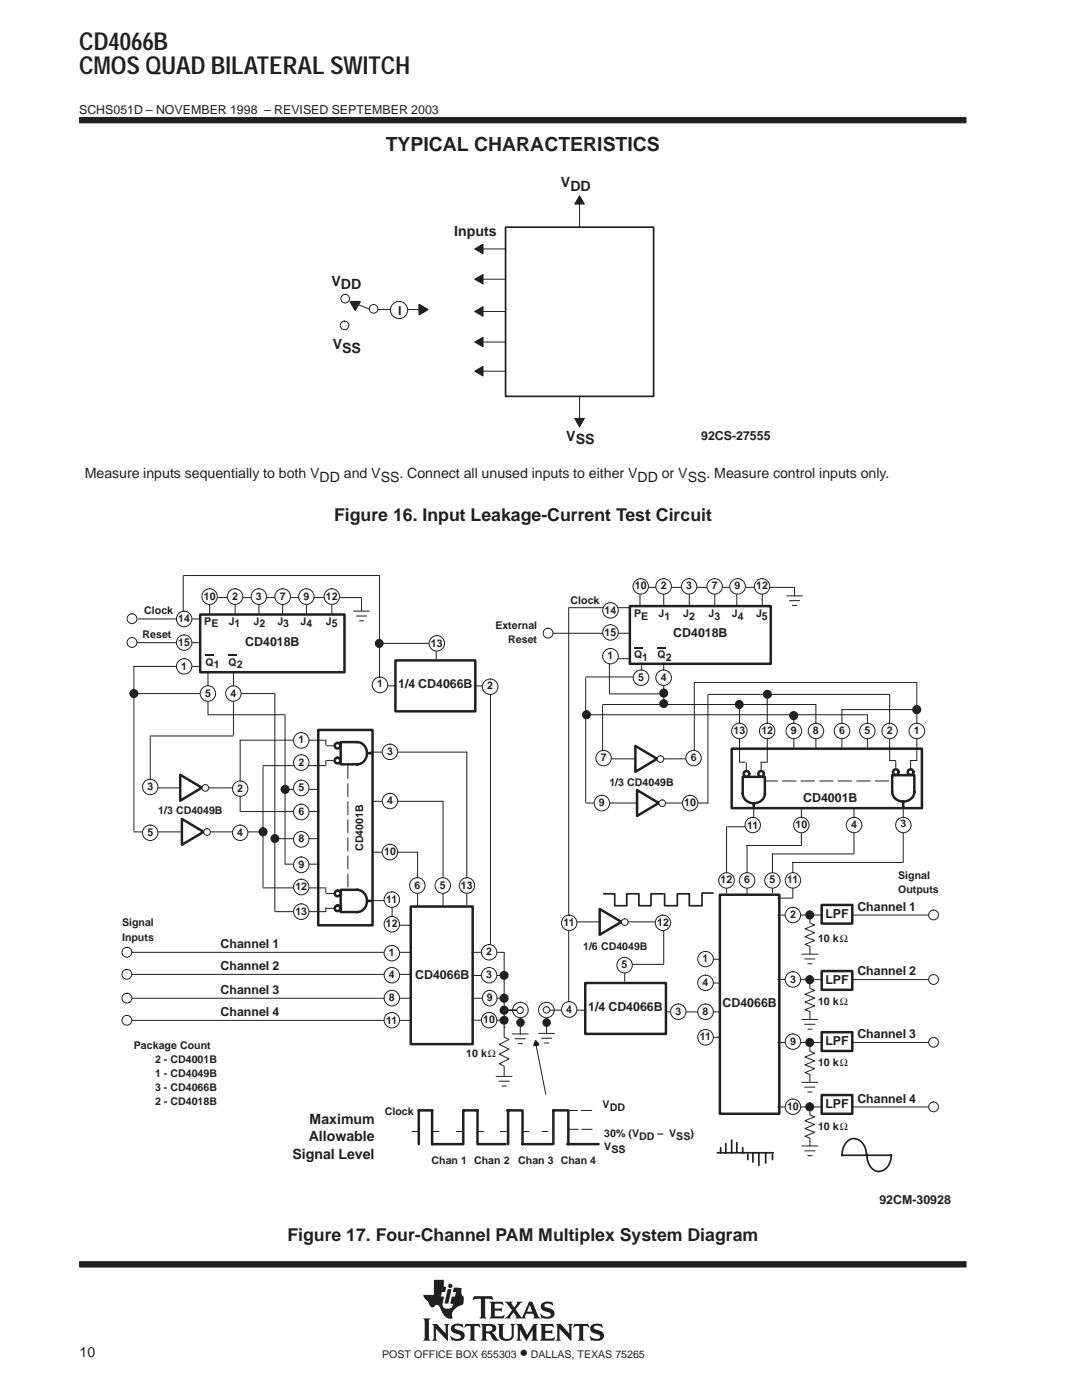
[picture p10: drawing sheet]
<svg xmlns="http://www.w3.org/2000/svg" width="216mm" height="279mm" viewBox="0 0 216 279" stroke-linecap="round" stroke-linejoin="round" font-family="sans-serif">
<g fill="#231f20" stroke="#231f20" stroke-width=".2">
<path d="M15.9 23.5h176.9v1h-176.9z" fill-rule="evenodd"/>
<path d="M15.9 251.8h176.9v1.1h-176.9z" fill-rule="evenodd"/>
</g>
<g fill="#231f20">
<path d="M89.3 257.3h.8l-.6 2.9h-.8z"/>
<path d="M95.9 264.2h2.1a.85 .85 0 0 1 1 .8 .85 .85 0 0 1-.9 .9l.4 .3 .7 1 .4 .2-.2 .1a1.11 1.11 0 0 1-1.4-.9l-.3-.4-.7-.1v1l.3 .5h-1.4l.3-.6v-2.3z" fill-rule="evenodd"/>
<path d="M100.7 259.8h1.6l-.2 .4 .5 .7 .6-.8-.1-.3h1.2l-.5 .3-.9 1.2 1 1.5a.22 .22 0 0 0 .3 .1 .22 .22 0 0 0 .1-.3l1.3-2.8h.6l1.2 2.9 .4 .4-1.4-.1a.24 .24 0 0 0 .2-.1 .24 .24 0 0 0 0-.3l-.2-.4h-1.4l-.3 .6 .3 .3h-2.2l.2-.3-.5-.9-.7 .9 .2 .3h-1.3l.5-.4 1-1.2z" fill-rule="evenodd"/>
<path d="M118 264.5a2.12 2.12 0 0 1 1.9-.2l.1-.1 .3 .8-.8-.4h-.7a.35 .35 0 0 0-.3 .3 .35 .35 0 0 0 .2 .4l.5 .1a1.16 1.16 0 0 1 1.2 1.6 1.23 1.23 0 0 1-1.1 .6l-1.1-.1-.2 .1-.4-1 .9 .5 .7 .1a.47 .47 0 0 0 .6-.4 .47 .47 0 0 0-.6-.5 1.28 1.28 0 0 1-1.4-1.4z" fill-rule="evenodd"/>
<path d="M114.6 264.2h2.8l.2 .8-.5-.4h-.6l-.1 .2v2.4l.3 .4h-1.4l.3-.4v-2.4l-.1-.2h-.6l-.6 .4z" fill-rule="evenodd"/>
<path d="M107.7 264.2h2.6l.2 .8-.6-.4-1.1 .1v.9h1l.4-.3v1l-.3-.3h-1.1v1.1h1.4l.5-.3-.2 .8h-2.8l.3-.6v-2.3z" fill-rule="evenodd"/>
<path d="M110.9 264.2h1l1.7 1.9v-1.5l-.3-.4h1l-.3 .4v3l-2.4-2.4v2l.3 .4h-1l.3-.4v-2.6z" fill-rule="evenodd"/>
<path d="M103 264.2h1.1l1.1 2.2 1.2-2.2h.9l-.3 .4v2.6l.4 .4h-1.4l.3-.4v-1.8l-1.3 2.2-1.3-2.2v1.7l.4 .5h-1.1l.3-.6v-2.3z" fill-rule="evenodd"/>
<path d="M90.2 264.5a2.17 2.17 0 0 1 1.9-.2l.1-.1 .3 .8-.8-.4h-.7a.36 .36 0 0 0-.3 .4 .36 .36 0 0 0 .4 .3l.3 .1a1.19 1.19 0 0 1 1.3 1.5l-.1 .1a1.23 1.23 0 0 1-1.1 .6l-1.1-.1-.2 .1-.4-1h.1a1.37 1.37 0 0 0 2.1 .3 .6 .6 0 0 0-.8-.7 1.08 1.08 0 0 1-1-.5 1.08 1.08 0 0 1 0-1.1z" fill-rule="evenodd"/>
<path d="M92.9 264.2h2.8l.2 .8-.5-.4h-.6l-.1 .2v2.4l.3 .4h-1.4l.2-.3 .1-.3v-2.3l-.7-.1-.6 .4z" fill-rule="evenodd"/>
<path d="M99.3 264.2h1.3l-.3 .4 .1 2.2 .2 .3 .8 .1a.73 .73 0 0 0 .7-.8v-1.8l-.3-.4h1l-.3 .4v1.9a1.56 1.56 0 0 1-1.3 1.2 1.56 1.56 0 0 1-1.5-.7l-.1-2.4z" fill-rule="evenodd"/>
<path d="M86.2 264.2h1l1.7 1.9v-1.5l-.3-.4h1.1l-.3 .4v3l-2.4-2.4v2l.3 .4h-1.1l.3-.6v-2.3z" fill-rule="evenodd"/>
<path d="M84.4 263.1h1.5l-.3 .4v3.7l.3 .4h-1.5l.3-.6v-3.4z" fill-rule="evenodd"/>
<path d="M94.6 258.7h3.6l.2 .8-.7-.3-.9 .1v3.4l.3 .4h-1.4l.3-.4v-3.4l-1-.1-.7 .3z" fill-rule="evenodd"/>
<path d="M97.7 259.8h2.6l.2 .7-.7-.3-1.1 .1v.8h1.1l.3-.2v.9l-.3-.2h-1.1v1l.1 .1h1.3l.5-.3h.1l-.2 .7h-2.8l.3-.5v-2.3z" fill-rule="evenodd"/>
<path d="M108.1 260.2l.1-.1a1.88 1.88 0 0 1 1.4-.3l.4 .1 .2-.2 .2 .8-1.1-.4a.44 .44 0 0 0-.7 .4 .44 .44 0 0 0 .6 .5 1.34 1.34 0 0 1 1.4 1.3 1.13 1.13 0 0 1-1.1 .9h-.8a.37 .37 0 0 0-.6 0l-.3-1h.1l.6 .5 .8 .1a.47 .47 0 0 0 .6-.5 .47 .47 0 0 0-.5-.4l-.2-.1a1.11 1.11 0 0 1-1.2-1.5z" fill-rule="evenodd"/>
<path d="M86.6 255.4h2v1.3l.4 .2-.2 1h-.6l-.2 .9h.6l-.2 1.1a1.11 1.11 0 0 0 .3 1.2l.6 .1 .9-.3 .2-.7-.5-.1 .2-1.3h.7l.2-.9h-.7l.3-1 1.5 .2v1l.1 .4 .3 .3v.9a.54 .54 0 0 1-.4 .7l-.4 .2a2.35 2.35 0 0 0-1.5 1.6v.4a.29 .29 0 0 1 .1 .3 .29 .29 0 0 1-.2 .3h-.1a2.21 2.21 0 0 1-2-1.9l-.1-.1a.68 .68 0 0 0-.5-.7 .68 .68 0 0 0-.8 .4 .88 .88 0 0 1-1.1-.9l-.8-.9-.2-.7h2.1z" fill-rule="evenodd"/>
<circle cx="89.9" cy="256.6" r=".43"/>
</g>
<g fill="#fff">
<path d="M105.7 260.4l.5 1.4h-1z"/>
<path d="M97 264.7l.6-.1a.56 .56 0 0 1 .7 .5 .56 .56 0 0 1-.7 .6h-.6z" fill-rule="evenodd"/>
</g>
<path d="M100.9 45.3h29.5v33.8h-29.5z" fill="none" stroke="#231f20" stroke-width=".34"/>
<path d="M96 49.7h4.9M96 55.7h4.9M115.6 40.4v4.8M70.7 60.5l3 1.2M75.4 61.8h8.9M96 62.2h4.9M96 68.3h4.9M96 74.1h4.9M115.6 79v4.8" fill="none" stroke="#231f20" stroke-width=".2"/>
<g fill="#231f20" stroke="#231f20" stroke-width=".2">
<path d="M94.7 49.7l1.7-1v1.9z"/>
<path d="M94.7 55.7l1.7-.9v1.9z"/>
<path d="M94.7 62.2l1.7-1v1.9z"/>
<path d="M94.7 68.3l1.7-1v1.9z"/>
<path d="M94.7 74.1l1.7-1v1.9z"/>
<path d="M114.7 83.5h1.9l-1 1.7z"/>
<path d="M115.6 39.1l1 1.6h-1.9z"/>
</g>
<circle cx="74.5" cy="61.6" r=".86" fill="#fff"/>
<circle cx="74.5" cy="61.6" r=".86" fill="none" stroke="#231f20" stroke-width=".2"/>
<circle cx="68.7" cy="64.9" r=".86" fill="#fff"/>
<circle cx="68.7" cy="64.9" r=".86" fill="none" stroke="#231f20" stroke-width=".2"/>
<path d="M83.7 60.8l1.6 1-1.6 .9z" fill="#231f20" stroke="#231f20" stroke-width=".34"/>
<circle cx="79.6" cy="61.9" r="1.72" fill="#fff"/>
<circle cx="79.6" cy="61.9" r="1.72" fill="none" stroke="#231f20" stroke-width=".2"/>
<path d="M69.9 60.2h1.9l-.9 1.7z" fill="#231f20" stroke="#231f20" stroke-width=".34"/>
<circle cx="68.9" cy="59.6" r=".86" fill="#fff"/>
<circle cx="68.9" cy="59.6" r=".86" fill="none" stroke="#231f20" stroke-width=".2"/>
<circle cx="109" cy="201.6" r="1.55" fill="#fff"/>
<circle cx="109" cy="201.6" r="1.55" fill="none" stroke="#231f20" stroke-width=".2"/>
<circle cx="103.8" cy="201.6" r="1.55" fill="#fff"/>
<g fill="none" stroke="#231f20" stroke-width=".2">
<path d="M36.6 114.9v7.7M36.7 114.9h39M41 119.3h31.1M41.8 119.3v3.3M46.9 119.3v3.3M51.7 118.9v3.7M56.4 119.3v3.3M61.1 119.3v3.3M66.2 119.3v3.3M75.7 114.9v21.6M26.7 138.4h14.1M27.1 128.3h12.8"/>
<path d="M27.6 123.5h12.3M39.9 133h-13.2v32.9M41.5 134.2v8.3M46.6 134.2v12.5M48.2 138.4h6.6M54.8 138.6v43.2M75.7 128.4h11.3M75.9 136.9h22.3M87 128.7v3.4M97.9 136.9v53.2M109.4 126.4h16.3M113.6 121.3h12.1"/>
<path d="M116.9 135.1h10.1M121.6 138.5h10.7M121.8 131.5h3.9M128 132.3v3.2M138.5 136.2h44.4v15.6M141.4 138.6h36.1v13.2M153.1 138.7v13.3M29.9 146.9h16.6M30 147v10.5M30.5 157.2h17.2M41.5 142.6h15.4M47.9 147.7h17.1"/>
<path d="M47.9 147.7v14.3M52.5 152.8h12.5M52.5 153v24M56.9 142.8v29.7h6.8M56.9 157.5h6.6M73.8 150.1h19.3v30.5M74.5 159.9h13.9v21M117 142.6h56.1M120.2 151.4h18.3M120.4 140.6h42.4M147.6 140.8v11.3M158.4 142.8v6.6"/>
<path d="M162.8 140.6v8.8M173.1 142.8v6.6M182.9 141.6h-14.9v7.8M26.7 166h25.8M48.1 162h15.6M52.5 177.2h12.5M54.8 167.4h8.7M73.1 179.7h4.8M74.5 170.1h8.8v10.8M78.2 179.6v5.1h3.8M116.9 160.3h24.4M145 165v13.2"/>
<path d="M145.2 165h4.9M150.4 161.1v3.6M155.2 179.2h3M159.9 168.7h-10.8v9.9M159.9 161.3v7.3M170.4 170.4h-16.3v7.8M170.4 161.3v9M180.1 172.1h-21.9v7M180.2 161.1v11M25.4 194.5h56.6M25.5 190.1h56.5M25.5 199.2h56.5"/>
<path d="M54.8 181.9h10.2M94.2 190.1h6.4v14.9M94.2 199.2h6.4M94.2 194.7h6.4M113.5 184.3v17M113.8 184h18.3M132.4 192.5h-7.7v3.3M132.4 184.3v8M141.3 196.2h2.2M141.3 191.4h2.2M155.2 182.6h31.1M155.2 195.5h31.1"/>
<path d="M25.7 203.6h56.3M94.2 203.6h6.4M109.2 201.6h7.3M132.8 201.9h10.7M141.6 207h1.9M155.2 208h31.1M155.2 220.9h31.1"/>
<circle cx="103.8" cy="201.6" r="1.55"/>
</g>
<path d="M69.4 152.8v24.4" fill="none" stroke="#231f20" stroke-width=".2" stroke-dasharray="2.6 1"/>
<path d="M125.7 121h28.1v11.5h-28.1zM63.5 145.7h10.8v39h-10.8zM146 149.4h38v11.9h-38zM143.6 178.6h11.9v43.7h-11.9zM82 180.9h12.3v27.5h-12.3zM116.8 196.2h16.1v10.1h-16.1z" fill="none" stroke="#231f20" stroke-width=".5"/>
<path d="M164 218.5h6.1v3.8h-6.1z" fill-rule="evenodd" fill="#fff"/>
<path d="M164 218.5h6.1v3.8h-6.1z" fill="none" stroke="#231f20" stroke-width=".5"/>
<path d="M164 193.8h6.1v3.7h-6.1z" fill-rule="evenodd" fill="#fff"/>
<path d="M164 193.8h6.1v3.7h-6.1z" fill="none" stroke="#231f20" stroke-width=".5"/>
<g fill="none" stroke="#231f20" stroke-width=".2">
<path d="M127.7 117.2v3.8M127.9 117.2h30.5M132.4 116.9v4.1M137.5 116.9v4.1M142.6 116.9v4.1M147 117.2v3.8M152.1 117.2v3.8M158.5 117.2v1.7M113.5 121.3v63.4M116.9 135.4v24.7M121.6 131.5v6.9M132.4 132.3v8.3"/>
<path d="M138.5 136.4v14.9M141.3 138.6v21.7M120.2 140.6v10.8"/>
</g>
<path d="M36.3 163.4l4.3 2.6-4.3 2.6z" fill="#fff"/>
<path d="M36.3 163.4l4.3 2.6-4.3 2.6z" fill="none" stroke="#231f20" stroke-width=".5"/>
<path d="M41.3 166.1h.1" fill="none" stroke="#231f20" stroke-width=".2"/>
<circle cx="41.3" cy="166.1" r=".66" fill="#fff"/>
<circle cx="41.3" cy="166.1" r=".66" fill="none" stroke="#231f20" stroke-width=".2"/>
<path d="M36 154.6l4.3 2.6-4.3 2.6z" fill="#fff"/>
<path d="M36 154.6l4.3 2.6-4.3 2.6z" fill="none" stroke="#231f20" stroke-width=".5"/>
<circle cx="40.3" cy="157.2" r=".17" fill="#231f20"/>
<path d="M41 157.3h.1" fill="none" stroke="#231f20" stroke-width=".2"/>
<circle cx="41" cy="157.2" r=".66" fill="#fff"/>
<g fill="none" stroke="#231f20" stroke-width=".2">
<path d="M178.7 151.9v2.2M181.7 151.9v2.2M180.2 160.9h.1"/>
<circle cx="41" cy="157.2" r=".66"/>
</g>
<path d="M180.2 160v.9M182.5 158a2.24 2.24 0 0 1-2.3 2 2.24 2.24 0 0 1-2.2-2v-3.3h4.4v3.3" fill="none" stroke="#231f20" stroke-width=".5"/>
<circle cx="181.7" cy="154.1" r=".25" fill="#231f20"/>
<circle cx="181.7" cy="154.1" r=".56" fill="#fff"/>
<circle cx="181.7" cy="154.1" r=".56" fill="none" stroke="#231f20" stroke-width=".5"/>
<circle cx="178.8" cy="154.1" r=".56" fill="#fff"/>
<g fill="none" stroke="#231f20" stroke-width=".5">
<path d="M152.6 158.3a2.24 2.24 0 0 1-2.2 2 2.24 2.24 0 0 1-2.2-1.9v-3.4h4.4v3.4M150.4 160.3v1"/>
<circle cx="178.8" cy="154.1" r=".56"/>
</g>
<path d="M148.9 152.3v2.2M151.9 152.3v2.2" fill="none" stroke="#231f20" stroke-width=".2"/>
<circle cx="151.9" cy="154.4" r=".56" fill="#fff"/>
<circle cx="151.9" cy="154.4" r=".56" fill="none" stroke="#231f20" stroke-width=".5"/>
<circle cx="148.9" cy="154.4" r=".56" fill="#fff"/>
<g fill="none" stroke="#231f20" stroke-width=".5">
<path d="M68 148.1h3.3a2.24 2.24 0 0 1 1.9 2.2 2.24 2.24 0 0 1-1.9 2.2h-3.3zM73.2 150.3h1"/>
<circle cx="148.9" cy="154.4" r=".56"/>
</g>
<path d="M65.2 151.8h2.2M65.2 148.8h2.2" fill="none" stroke="#231f20" stroke-width=".2"/>
<circle cx="67.4" cy="148.8" r=".56" fill="#fff"/>
<circle cx="67.4" cy="148.8" r=".56" fill="none" stroke="#231f20" stroke-width=".5"/>
<circle cx="67.4" cy="151.8" r=".56" fill="#fff"/>
<g fill="none" stroke="#231f20" stroke-width=".5">
<path d="M68 177.6h3.3a2.24 2.24 0 0 1 1.9 2.2 2.24 2.24 0 0 1-1.9 2.2h-3.3zM73.2 179.8h1"/>
<circle cx="67.4" cy="151.8" r=".56"/>
</g>
<path d="M65.2 178.3h2.2M65.2 181.3h2.2" fill="none" stroke="#231f20" stroke-width=".2"/>
<circle cx="67.4" cy="178.3" r=".56" fill="#fff"/>
<circle cx="67.4" cy="178.3" r=".56" fill="none" stroke="#231f20" stroke-width=".5"/>
<circle cx="67.4" cy="181.3" r=".56" fill="#fff"/>
<circle cx="67.4" cy="181.3" r=".56" fill="none" stroke="#231f20" stroke-width=".5"/>
<circle cx="145" cy="175.7" r="1.55" fill="#fff"/>
<circle cx="145" cy="175.7" r="1.55" fill="none" stroke="#231f20" stroke-width=".2"/>
<circle cx="149.1" cy="175.7" r="1.55" fill="#fff"/>
<circle cx="149.1" cy="175.7" r="1.55" fill="none" stroke="#231f20" stroke-width=".2"/>
<circle cx="154.1" cy="175.7" r="1.54" fill="#fff"/>
<circle cx="154.1" cy="175.7" r="1.54" fill="none" stroke="#231f20" stroke-width=".2"/>
<circle cx="158.2" cy="175.7" r="1.54" fill="#fff"/>
<circle cx="158.2" cy="175.7" r="1.54" fill="none" stroke="#231f20" stroke-width=".2"/>
<circle cx="140.8" cy="191.4" r="1.55" fill="#fff"/>
<circle cx="140.8" cy="191.4" r="1.55" fill="none" stroke="#231f20" stroke-width=".2"/>
<circle cx="140.8" cy="196.2" r="1.55" fill="#fff"/>
<circle cx="140.8" cy="196.2" r="1.55" fill="none" stroke="#231f20" stroke-width=".2"/>
<circle cx="140.8" cy="201.9" r="1.56" fill="#fff"/>
<circle cx="140.8" cy="201.9" r="1.56" fill="none" stroke="#231f20" stroke-width=".2"/>
<circle cx="140.8" cy="207" r="1.56" fill="#fff"/>
<circle cx="140.8" cy="207" r="1.56" fill="none" stroke="#231f20" stroke-width=".2"/>
<circle cx="135.3" cy="201.9" r="1.54" fill="#fff"/>
<circle cx="135.3" cy="201.9" r="1.54" fill="none" stroke="#231f20" stroke-width=".2"/>
<circle cx="113.6" cy="201.5" r="1.55" fill="#fff"/>
<circle cx="113.6" cy="201.5" r="1.55" fill="none" stroke="#231f20" stroke-width=".2"/>
<circle cx="113.6" cy="184.2" r="1.54" fill="#fff"/>
<circle cx="113.6" cy="184.2" r="1.54" fill="none" stroke="#231f20" stroke-width=".2"/>
<circle cx="158.2" cy="220.9" r="1.54" fill="#fff"/>
<circle cx="158.2" cy="220.9" r="1.54" fill="none" stroke="#231f20" stroke-width=".2"/>
<circle cx="158.2" cy="207.9" r="1.54" fill="#fff"/>
<circle cx="158.2" cy="207.9" r="1.54" fill="none" stroke="#231f20" stroke-width=".2"/>
<circle cx="158.2" cy="195.5" r="1.54" fill="#fff"/>
<circle cx="158.2" cy="195.5" r="1.54" fill="none" stroke="#231f20" stroke-width=".2"/>
<circle cx="158.2" cy="182.6" r="1.54" fill="#fff"/>
<circle cx="158.2" cy="182.6" r="1.54" fill="none" stroke="#231f20" stroke-width=".2"/>
<circle cx="182.9" cy="145.9" r="1.55" fill="#fff"/>
<circle cx="182.9" cy="145.9" r="1.55" fill="none" stroke="#231f20" stroke-width=".2"/>
<circle cx="177.5" cy="145.9" r="1.54" fill="#fff"/>
<circle cx="177.5" cy="145.9" r="1.54" fill="none" stroke="#231f20" stroke-width=".2"/>
<circle cx="173.1" cy="145.9" r="1.54" fill="#fff"/>
<circle cx="173.1" cy="145.9" r="1.54" fill="none" stroke="#231f20" stroke-width=".2"/>
<circle cx="168" cy="145.9" r="1.55" fill="#fff"/>
<circle cx="168" cy="145.9" r="1.55" fill="none" stroke="#231f20" stroke-width=".2"/>
<circle cx="162.8" cy="145.9" r="1.54" fill="#fff"/>
<circle cx="162.8" cy="145.9" r="1.54" fill="none" stroke="#231f20" stroke-width=".2"/>
<circle cx="158.4" cy="145.9" r="1.55" fill="#fff"/>
<circle cx="158.4" cy="145.9" r="1.55" fill="none" stroke="#231f20" stroke-width=".2"/>
<circle cx="153.1" cy="145.9" r="1.54" fill="#fff"/>
<circle cx="153.1" cy="145.9" r="1.54" fill="none" stroke="#231f20" stroke-width=".2"/>
<circle cx="147.5" cy="145.9" r="1.54" fill="#fff"/>
<circle cx="147.5" cy="145.9" r="1.54" fill="none" stroke="#231f20" stroke-width=".2"/>
<circle cx="137.7" cy="160.3" r="1.55" fill="#fff"/>
<circle cx="137.7" cy="160.3" r="1.55" fill="none" stroke="#231f20" stroke-width=".2"/>
<circle cx="120.1" cy="160.3" r="1.55" fill="#fff"/>
<circle cx="120.1" cy="160.3" r="1.55" fill="none" stroke="#231f20" stroke-width=".2"/>
<circle cx="120.4" cy="151.3" r="1.54" fill="#fff"/>
<circle cx="120.4" cy="151.3" r="1.54" fill="none" stroke="#231f20" stroke-width=".2"/>
<circle cx="138.4" cy="151.3" r="1.54" fill="#fff"/>
<circle cx="138.4" cy="151.3" r="1.54" fill="none" stroke="#231f20" stroke-width=".2"/>
<circle cx="132.4" cy="135.3" r="1.55" fill="#fff"/>
<circle cx="132.4" cy="135.3" r="1.55" fill="none" stroke="#231f20" stroke-width=".2"/>
<circle cx="127.9" cy="135.3" r="1.55" fill="#fff"/>
<circle cx="127.9" cy="135.3" r="1.55" fill="none" stroke="#231f20" stroke-width=".2"/>
<circle cx="121.8" cy="131" r="1.55" fill="#fff"/>
<circle cx="121.8" cy="131" r="1.55" fill="none" stroke="#231f20" stroke-width=".2"/>
<circle cx="121.8" cy="126.2" r="1.55" fill="#fff"/>
<circle cx="121.8" cy="126.2" r="1.55" fill="none" stroke="#231f20" stroke-width=".2"/>
<circle cx="121.8" cy="121.8" r="1.55" fill="#fff"/>
<circle cx="121.8" cy="121.8" r="1.55" fill="none" stroke="#231f20" stroke-width=".2"/>
<circle cx="127.8" cy="117" r="1.54" fill="#fff"/>
<circle cx="127.8" cy="117" r="1.54" fill="none" stroke="#231f20" stroke-width=".2"/>
<circle cx="132.4" cy="117" r="1.55" fill="#fff"/>
<circle cx="132.4" cy="117" r="1.55" fill="none" stroke="#231f20" stroke-width=".2"/>
<circle cx="137.5" cy="117" r="1.54" fill="#fff"/>
<circle cx="137.5" cy="117" r="1.54" fill="none" stroke="#231f20" stroke-width=".2"/>
<circle cx="142.6" cy="117" r="1.54" fill="#fff"/>
<circle cx="142.6" cy="117" r="1.54" fill="none" stroke="#231f20" stroke-width=".2"/>
<circle cx="147.2" cy="117" r="1.55" fill="#fff"/>
<circle cx="147.2" cy="117" r="1.55" fill="none" stroke="#231f20" stroke-width=".2"/>
<circle cx="152.1" cy="117" r="1.54" fill="#fff"/>
<circle cx="152.1" cy="117" r="1.54" fill="none" stroke="#231f20" stroke-width=".2"/>
<circle cx="97.8" cy="137.1" r="1.55" fill="#fff"/>
<circle cx="97.8" cy="137.1" r="1.55" fill="none" stroke="#231f20" stroke-width=".2"/>
<circle cx="75.8" cy="136.7" r="1.55" fill="#fff"/>
<circle cx="75.8" cy="136.7" r="1.55" fill="none" stroke="#231f20" stroke-width=".2"/>
<circle cx="77.8" cy="150.1" r="1.54" fill="#fff"/>
<circle cx="77.8" cy="150.1" r="1.54" fill="none" stroke="#231f20" stroke-width=".2"/>
<circle cx="77.8" cy="159.9" r="1.54" fill="#fff"/>
<circle cx="77.8" cy="159.9" r="1.54" fill="none" stroke="#231f20" stroke-width=".2"/>
<circle cx="77.8" cy="170" r="1.55" fill="#fff"/>
<circle cx="77.8" cy="170" r="1.55" fill="none" stroke="#231f20" stroke-width=".2"/>
<circle cx="83.3" cy="176.7" r="1.55" fill="#fff"/>
<circle cx="83.3" cy="176.7" r="1.55" fill="none" stroke="#231f20" stroke-width=".2"/>
<circle cx="88.3" cy="176.7" r="1.55" fill="#fff"/>
<circle cx="88.3" cy="176.7" r="1.55" fill="none" stroke="#231f20" stroke-width=".2"/>
<circle cx="93.2" cy="176.7" r="1.55" fill="#fff"/>
<circle cx="93.2" cy="176.7" r="1.55" fill="none" stroke="#231f20" stroke-width=".2"/>
<circle cx="97.6" cy="190.1" r="1.54" fill="#fff"/>
<circle cx="97.6" cy="190.1" r="1.54" fill="none" stroke="#231f20" stroke-width=".2"/>
<circle cx="97.6" cy="194.6" r="1.54" fill="#fff"/>
<circle cx="97.6" cy="194.6" r="1.54" fill="none" stroke="#231f20" stroke-width=".2"/>
<path d="M96.8 197.9a1.49 1.49 0 0 1 2.1 .4 1.49 1.49 0 0 1-.3 2.1 1.49 1.49 0 0 1-2.1-.3 1.63 1.63 0 0 1 .3-2.2z" fill-rule="evenodd" fill="#fff"/>
<path d="M96.8 197.9a1.49 1.49 0 0 1 2.1 .4 1.49 1.49 0 0 1-.3 2.1 1.49 1.49 0 0 1-2.1-.3 1.63 1.63 0 0 1 .3-2.2z" fill="none" stroke="#231f20" stroke-width=".2"/>
<circle cx="97.6" cy="203.6" r="1.54" fill="#fff"/>
<circle cx="97.6" cy="203.6" r="1.54" fill="none" stroke="#231f20" stroke-width=".2"/>
<circle cx="78.2" cy="203.6" r="1.54" fill="#fff"/>
<circle cx="78.2" cy="203.6" r="1.54" fill="none" stroke="#231f20" stroke-width=".2"/>
<circle cx="78.2" cy="199.2" r="1.55" fill="#fff"/>
<circle cx="78.2" cy="199.2" r="1.55" fill="none" stroke="#231f20" stroke-width=".2"/>
<circle cx="78.2" cy="194.6" r="1.54" fill="#fff"/>
<circle cx="78.2" cy="194.6" r="1.54" fill="none" stroke="#231f20" stroke-width=".2"/>
<circle cx="78.2" cy="190.2" r="1.54" fill="#fff"/>
<circle cx="78.2" cy="190.2" r="1.54" fill="none" stroke="#231f20" stroke-width=".2"/>
<circle cx="78.2" cy="184.4" r="1.55" fill="#fff"/>
<circle cx="78.2" cy="184.4" r="1.55" fill="none" stroke="#231f20" stroke-width=".2"/>
<circle cx="78.2" cy="179.5" r="1.54" fill="#fff"/>
<circle cx="78.2" cy="179.5" r="1.54" fill="none" stroke="#231f20" stroke-width=".2"/>
<circle cx="60.1" cy="181.9" r="1.55" fill="#fff"/>
<circle cx="60.1" cy="181.9" r="1.55" fill="none" stroke="#231f20" stroke-width=".2"/>
<circle cx="60.1" cy="177" r="1.55" fill="#fff"/>
<circle cx="60.1" cy="177" r="1.55" fill="none" stroke="#231f20" stroke-width=".2"/>
<circle cx="60.1" cy="172.6" r="1.55" fill="#fff"/>
<circle cx="60.1" cy="172.6" r="1.55" fill="none" stroke="#231f20" stroke-width=".2"/>
<circle cx="60.1" cy="167.5" r="1.55" fill="#fff"/>
<circle cx="60.1" cy="167.5" r="1.55" fill="none" stroke="#231f20" stroke-width=".2"/>
<circle cx="60.1" cy="162" r="1.55" fill="#fff"/>
<circle cx="60.1" cy="162" r="1.55" fill="none" stroke="#231f20" stroke-width=".2"/>
<circle cx="60.1" cy="157.3" r="1.55" fill="#fff"/>
<circle cx="60.1" cy="157.3" r="1.55" fill="none" stroke="#231f20" stroke-width=".2"/>
<circle cx="60.1" cy="152.2" r="1.55" fill="#fff"/>
<circle cx="60.1" cy="152.2" r="1.55" fill="none" stroke="#231f20" stroke-width=".2"/>
<circle cx="60.1" cy="147.8" r="1.55" fill="#fff"/>
<circle cx="60.1" cy="147.8" r="1.55" fill="none" stroke="#231f20" stroke-width=".2"/>
<circle cx="47.9" cy="157.4" r="1.54" fill="#fff"/>
<circle cx="47.9" cy="157.4" r="1.54" fill="none" stroke="#231f20" stroke-width=".2"/>
<circle cx="47.9" cy="166.2" r="1.54" fill="#fff"/>
<circle cx="47.9" cy="166.2" r="1.54" fill="none" stroke="#231f20" stroke-width=".2"/>
<circle cx="30" cy="166.2" r="1.54" fill="#fff"/>
<circle cx="30" cy="166.2" r="1.54" fill="none" stroke="#231f20" stroke-width=".2"/>
<circle cx="30" cy="157.1" r="1.54" fill="#fff"/>
<circle cx="30" cy="157.1" r="1.54" fill="none" stroke="#231f20" stroke-width=".2"/>
<circle cx="46.6" cy="138.4" r="1.54" fill="#fff"/>
<circle cx="46.6" cy="138.4" r="1.54" fill="none" stroke="#231f20" stroke-width=".2"/>
<circle cx="41.5" cy="138.4" r="1.54" fill="#fff"/>
<circle cx="41.5" cy="138.4" r="1.54" fill="none" stroke="#231f20" stroke-width=".2"/>
<circle cx="36.7" cy="133" r="1.54" fill="#fff"/>
<circle cx="36.7" cy="133" r="1.54" fill="none" stroke="#231f20" stroke-width=".2"/>
<circle cx="36.7" cy="128.2" r="1.54" fill="#fff"/>
<circle cx="36.7" cy="128.2" r="1.54" fill="none" stroke="#231f20" stroke-width=".2"/>
<circle cx="36.7" cy="123.5" r="1.55" fill="#fff"/>
<circle cx="36.7" cy="123.5" r="1.55" fill="none" stroke="#231f20" stroke-width=".2"/>
<circle cx="41.8" cy="119.1" r="1.55" fill="#fff"/>
<circle cx="41.8" cy="119.1" r="1.55" fill="none" stroke="#231f20" stroke-width=".2"/>
<circle cx="46.9" cy="119.1" r="1.55" fill="#fff"/>
<circle cx="46.9" cy="119.1" r="1.55" fill="none" stroke="#231f20" stroke-width=".2"/>
<circle cx="51.7" cy="119.1" r="1.55" fill="#fff"/>
<circle cx="51.7" cy="119.1" r="1.55" fill="none" stroke="#231f20" stroke-width=".2"/>
<circle cx="56.4" cy="119.1" r="1.56" fill="#fff"/>
<circle cx="56.4" cy="119.1" r="1.56" fill="none" stroke="#231f20" stroke-width=".2"/>
<circle cx="61.1" cy="119.1" r="1.55" fill="#fff"/>
<circle cx="61.1" cy="119.1" r="1.55" fill="none" stroke="#231f20" stroke-width=".2"/>
<circle cx="66.2" cy="119.1" r="1.55" fill="#fff"/>
<circle cx="66.2" cy="119.1" r="1.55" fill="none" stroke="#231f20" stroke-width=".2"/>
<circle cx="186.3" cy="182.6" r=".98" fill="#fff"/>
<circle cx="186.3" cy="182.6" r=".98" fill="none" stroke="#231f20" stroke-width=".2"/>
<circle cx="186.3" cy="195.5" r=".98" fill="#fff"/>
<circle cx="186.3" cy="195.5" r=".98" fill="none" stroke="#231f20" stroke-width=".2"/>
<circle cx="186.3" cy="208" r=".98" fill="#fff"/>
<circle cx="186.3" cy="208" r=".98" fill="none" stroke="#231f20" stroke-width=".2"/>
<circle cx="186.3" cy="220.9" r=".98" fill="#fff"/>
<circle cx="186.3" cy="220.9" r=".98" fill="none" stroke="#231f20" stroke-width=".2"/>
<circle cx="25.3" cy="203.6" r=".98" fill="#fff"/>
<circle cx="25.3" cy="203.6" r=".98" fill="none" stroke="#231f20" stroke-width=".2"/>
<circle cx="25.3" cy="199.2" r=".98" fill="#fff"/>
<circle cx="25.3" cy="199.2" r=".98" fill="none" stroke="#231f20" stroke-width=".2"/>
<circle cx="25.3" cy="194.4" r=".98" fill="#fff"/>
<circle cx="25.3" cy="194.4" r=".98" fill="none" stroke="#231f20" stroke-width=".2"/>
<circle cx="25.3" cy="190" r=".98" fill="#fff"/>
<circle cx="25.3" cy="190" r=".98" fill="none" stroke="#231f20" stroke-width=".2"/>
<circle cx="26.3" cy="128.2" r=".98" fill="#fff"/>
<circle cx="26.3" cy="128.2" r=".98" fill="none" stroke="#231f20" stroke-width=".2"/>
<circle cx="26.3" cy="123.5" r=".98" fill="#fff"/>
<circle cx="26.3" cy="123.5" r=".98" fill="none" stroke="#231f20" stroke-width=".2"/>
<path d="M127.1 157.7l4.3 2.6-4.3 2.5z" fill="#fff"/>
<path d="M127.1 157.7l4.3 2.6-4.3 2.5z" fill="none" stroke="#231f20" stroke-width=".5"/>
<circle cx="131.4" cy="160.3" r=".36" fill="#231f20"/>
<path d="M132.1 160.3h.1" fill="none" stroke="#231f20" stroke-width=".2"/>
<circle cx="132.1" cy="160.3" r=".66" fill="#fff"/>
<circle cx="132.1" cy="160.3" r=".66" fill="none" stroke="#231f20" stroke-width=".2"/>
<path d="M126.8 148.9l4.3 2.5-4.3 2.6z" fill="#fff"/>
<path d="M126.8 148.9l4.3 2.5-4.3 2.6z" fill="none" stroke="#231f20" stroke-width=".5"/>
<circle cx="131.1" cy="151.4" r=".36" fill="#231f20"/>
<path d="M131.8 151.5h.1" fill="none" stroke="#231f20" stroke-width=".2"/>
<circle cx="131.8" cy="151.5" r=".66" fill="#fff"/>
<circle cx="131.8" cy="151.5" r=".66" fill="none" stroke="#231f20" stroke-width=".2"/>
<circle cx="87.2" cy="128.4" r="1.54" fill="#fff"/>
<circle cx="87.2" cy="128.4" r="1.54" fill="none" stroke="#231f20" stroke-width=".2"/>
<circle cx="124.6" cy="192.6" r="1.55" fill="#fff"/>
<circle cx="124.6" cy="192.6" r="1.55" fill="none" stroke="#231f20" stroke-width=".2"/>
<circle cx="132.3" cy="184.2" r="1.54" fill="#fff"/>
<circle cx="132.3" cy="184.2" r="1.54" fill="none" stroke="#231f20" stroke-width=".2"/>
<circle cx="150.2" cy="164.7" r="1.54" fill="#fff"/>
<circle cx="150.2" cy="164.7" r="1.54" fill="none" stroke="#231f20" stroke-width=".2"/>
<circle cx="159.9" cy="164.7" r="1.54" fill="#fff"/>
<circle cx="159.9" cy="164.7" r="1.54" fill="none" stroke="#231f20" stroke-width=".2"/>
<circle cx="170.4" cy="164.7" r="1.55" fill="#fff"/>
<circle cx="170.4" cy="164.7" r="1.55" fill="none" stroke="#231f20" stroke-width=".2"/>
<circle cx="180.3" cy="164.7" r="1.54" fill="#fff"/>
<circle cx="180.3" cy="164.7" r="1.54" fill="none" stroke="#231f20" stroke-width=".2"/>
<circle cx="109.4" cy="126.4" r=".98" fill="#fff"/>
<circle cx="109.4" cy="126.4" r=".98" fill="none" stroke="#231f20" stroke-width=".2"/>
<path d="M160.7 222.5h1.9v4.7h-1.9z" fill-rule="evenodd" fill="#fff"/>
<path d="M99 214.8h3.2M99.6 215.8h2M100.2 216.7h.8M160 228.7h3.2M160.6 229.7h2M161.2 230.6h.8M161.6 221.6v-.7v1.6l1 .4-2 .8 2 .7-2 .8 2 .8-2 .8 1 .4v1.5" fill="none" stroke="#231f20" stroke-width=".2"/>
<path d="M99.7 206.9h1.9v5.9h-1.9z" fill-rule="evenodd" fill="#fff"/>
<path d="M100.6 205h.1M100.6 205v2l1 .5-2 .9 2 1-2 1 2 .9-2 1 1 .5v1.9M102.2 206.3h3.2M102.8 207.3h2M103.4 208.3h.9M103.8 203.3v3M107.5 206.2h3.2M108 207.2h2.1M108.6 208.2h.9M109.1 203.1v3.1" fill="none" stroke="#231f20" stroke-width=".2"/>
<path d="M119.7 181.4l4.3 2.6-4.3 2.6z" fill="#fff"/>
<path d="M119.7 181.4l4.3 2.6-4.3 2.6z" fill="none" stroke="#231f20" stroke-width=".5"/>
<circle cx="124" cy="184" r=".36" fill="#231f20"/>
<path d="M124.7 184h.1" fill="none" stroke="#231f20" stroke-width=".2"/>
<circle cx="124.7" cy="184" r=".66" fill="#fff"/>
<g fill="none" stroke="#231f20" stroke-width=".2">
<path d="M72.1 119.4v2.4M157 118.9h3.1M157.5 119.9h2.1M70.5 122h3.2M71.1 122.9h2.1M71.7 123.9h.9M158.1 120.8h.9"/>
<circle cx="124.7" cy="184" r=".66"/>
</g>
<path d="M152.4 155.9h25.1" fill="none" stroke="#231f20" stroke-width=".2" stroke-dasharray="2.7 1"/>
<g fill="none" stroke="#231f20" stroke-width=".34">
<path d="M120.4 178.4h2.3v2.4h2.2M125.1 178.4v2.4M125.2 178.4h2.3v2.4h2.2M129.9 178.4v2.4M130.1 178.4h2.2M132.6 178.4v2.4h2.4M140.1 178.2v2.6M140.3 178.2h2M135.2 180.8v-2.4h2.3v2.4h2.4M143.1 230.1h11.2M143.8 229v1.1M144.8 228.2v1.9"/>
<path d="M146 227.5v2.6M147 228v1.9M148.2 229v1.1M149.2 230.4v1M150.2 230.1v1.8M151.4 230.1v2.5M152.8 230.2v1.9M154.1 230.4v1M168 230.6h9.9M170.4 227.2a3.1 3.1 0 0 0-2.4 3.4M170.5 227.3a2.9 2.9 0 0 1 2.4 3.3M173 230.4a3.5 3.5 0 0 0 1.8 3.3l.5 .1"/>
<path d="M177.9 230.5a3 3 0 0 1-2.5 3.3"/>
</g>
<path d="M39.9 122.6h28.8v11.6h-28.8z" fill="none" stroke="#231f20" stroke-width=".5"/>
<path d="M164 180.6h6.1v3.7h-6.1z" fill-rule="evenodd" fill="#fff"/>
<g fill="none" stroke="#231f20" stroke-width=".5">
<path d="M164 180.6h6.1v3.7h-6.1zM86.2 221.6v6.7h6M86.2 221.6h-2.6v6.7M92.4 221.6v6.7M92.6 221.6h2.6M95.3 221.6v6.7M95.4 228.3h5.5M101.2 221.6h2.7M101.4 221.6v6.7M104.3 221.6v6.7h5.8M113.1 221.6h-2.7v6.7M113.2 228.3h6.2"/>
<path d="M113.4 221.6v6.7"/>
</g>
<path d="M78.9 131.8h15.9v10.2h-15.9z" fill-rule="evenodd" fill="#fff"/>
<path d="M78.9 131.8h15.9v10.2h-15.9z" fill="none" stroke="#231f20" stroke-width=".5"/>
<path d="M164 206h6.1v3.7h-6.1z" fill-rule="evenodd" fill="#fff"/>
<path d="M164 206h6.1v3.7h-6.1z" fill="none" stroke="#231f20" stroke-width=".5"/>
<path d="M65 147.7v1M65 151.8v.8M147.7 152.1h1M151.8 152.1h1.3M177.5 151.8h1.2M181.6 151.8h1.3M65 177.4v.8M65 181.1v.8" fill="none" stroke="#231f20" stroke-width=".2"/>
<path d="M160.7 184.2h1.9v4.7h-1.9z" fill-rule="evenodd" fill="#fff"/>
<path d="M160 190.4h3.2M160.6 191.4h2M161.2 192.3h.8M161.6 183.3v-.7v1.6l1 .4-2 .8 2 .7-2 .8 2 .8-2 .8 1 .4v1.5" fill="none" stroke="#231f20" stroke-width=".2"/>
<path d="M160.7 197.2h1.9v4.7h-1.9z" fill-rule="evenodd" fill="#fff"/>
<path d="M161.6 196.3v-.6v1.6l1 .3-2 .8 2 .8-2 .8 2 .7-2 .8 1 .4v1.6M160 203.5h3.2M160.6 204.4h2M161.2 205.4h.8" fill="none" stroke="#231f20" stroke-width=".2"/>
<path d="M160.7 209.8h1.9v4.6h-1.9z" fill-rule="evenodd" fill="#fff"/>
<path d="M160 216h3.2M160.6 217h2M161.2 217.9h.8M161.6 208.9v-.7v1.6l1 .4-2 .8 2 .7-2 .8 2 .8-2 .8 1 .3v1.6" fill="none" stroke="#231f20" stroke-width=".2"/>
<g fill="#231f20">
<path d="M45.6 130.7h1.7v.2h-1.7z"/>
<path d="M41 130.7h1.6v.2h-1.6z"/>
</g>
<circle cx="26.7" cy="138.4" r=".74" fill="#231f20" stroke="#231f20" stroke-width=".34"/>
<circle cx="26.7" cy="138.4" r=".17" fill="#231f20"/>
<circle cx="75.7" cy="128.4" r=".73" fill="#231f20" stroke="#231f20" stroke-width=".34"/>
<circle cx="75.7" cy="128.4" r=".17" fill="#231f20"/>
<circle cx="52.5" cy="166" r=".74" fill="#231f20" stroke="#231f20" stroke-width=".34"/>
<circle cx="52.5" cy="166" r=".17" fill="#231f20"/>
<circle cx="56.9" cy="157.5" r=".74" fill="#231f20" stroke="#231f20" stroke-width=".34"/>
<circle cx="56.9" cy="157.5" r=".17" fill="#231f20"/>
<circle cx="54.8" cy="167.3" r=".72" fill="#231f20" stroke="#231f20" stroke-width=".34"/>
<circle cx="54.8" cy="167.4" r=".17" fill="#231f20"/>
<circle cx="100.6" cy="194.7" r=".73" fill="#231f20" stroke="#231f20" stroke-width=".34"/>
<circle cx="100.6" cy="194.7" r=".17" fill="#231f20"/>
<circle cx="100.6" cy="199.2" r=".74" fill="#231f20" stroke="#231f20" stroke-width=".34"/>
<circle cx="100.6" cy="199.2" r=".17" fill="#231f20"/>
<circle cx="100.6" cy="203.6" r=".73" fill="#231f20" stroke="#231f20" stroke-width=".34"/>
<circle cx="100.6" cy="203.6" r=".17" fill="#231f20"/>
<circle cx="132.4" cy="138.3" r=".73" fill="#231f20" stroke="#231f20" stroke-width=".34"/>
<circle cx="132.4" cy="138.3" r=".17" fill="#231f20"/>
<circle cx="132.4" cy="140.4" r=".72" fill="#231f20" stroke="#231f20" stroke-width=".34"/>
<circle cx="132.4" cy="140.4" r=".17" fill="#231f20"/>
<circle cx="117" cy="142.6" r=".73" fill="#231f20" stroke="#231f20" stroke-width=".34"/>
<circle cx="117" cy="142.6" r=".17" fill="#231f20"/>
<circle cx="147.5" cy="140.6" r=".73" fill="#231f20" stroke="#231f20" stroke-width=".34"/>
<circle cx="147.5" cy="140.6" r=".17" fill="#231f20"/>
<circle cx="153.1" cy="138.6" r=".73" fill="#231f20" stroke="#231f20" stroke-width=".34"/>
<circle cx="153.1" cy="138.6" r=".17" fill="#231f20"/>
<circle cx="158.4" cy="142.8" r=".74" fill="#231f20" stroke="#231f20" stroke-width=".34"/>
<circle cx="158.4" cy="142.8" r=".17" fill="#231f20"/>
<circle cx="182.9" cy="141.6" r=".74" fill="#231f20" stroke="#231f20" stroke-width=".34"/>
<circle cx="182.9" cy="141.6" r=".17" fill="#231f20"/>
<circle cx="161.6" cy="182.6" r=".73" fill="#231f20" stroke="#231f20" stroke-width=".34"/>
<circle cx="161.6" cy="182.6" r=".17" fill="#231f20"/>
<circle cx="161.6" cy="195.5" r=".73" fill="#231f20" stroke="#231f20" stroke-width=".34"/>
<circle cx="161.6" cy="195.5" r=".17" fill="#231f20"/>
<circle cx="161.6" cy="208" r=".73" fill="#231f20" stroke="#231f20" stroke-width=".34"/>
<circle cx="161.6" cy="208" r=".17" fill="#231f20"/>
<circle cx="161.6" cy="220.9" r=".72" fill="#231f20" stroke="#231f20" stroke-width=".34"/>
<circle cx="161.6" cy="220.9" r=".17" fill="#231f20"/>
<circle cx="100.6" cy="201.6" r=".74" fill="#231f20" stroke="#231f20" stroke-width=".34"/>
<path d="M100.8 201.6h3" fill="none" stroke="#231f20" stroke-width=".34"/>
<circle cx="103.8" cy="201.6" r=".65" fill="#fff"/>
<circle cx="103.8" cy="201.6" r=".65" fill="none" stroke="#231f20" stroke-width=".2"/>
<circle cx="109.1" cy="201.6" r=".65" fill="#fff"/>
<circle cx="109.1" cy="201.6" r=".65" fill="none" stroke="#231f20" stroke-width=".2"/>
<g fill="#231f20" stroke="#231f20" stroke-width=".26">
<circle cx="103.9" cy="204.1" r=".73"/>
<circle cx="109.1" cy="204.1" r=".73"/>
</g>
<path d="M103.9 204.1h.1M109.1 204.1h.1" fill="none" stroke="#231f20" stroke-width=".26"/>
<g fill="#231f20">
<path d="M131.2 129.2h1.6v.3h-1.6z"/>
<path d="M126.5 129.2h1.7v.3h-1.7z"/>
</g>
<path d="M106.9 208l2 10.4M82.2 225.8h1.2M86.4 225.8h1.2M91 225.8h1.2M95.3 225.8h1.2M99.8 225.8h1.2M104.3 225.8h1.2M108.2 225.8h1.1" fill="none" stroke="#231f20" stroke-width=".2"/>
<path d="M113.3 225.4h4.9" fill="none" stroke="#231f20" stroke-width=".2" stroke-dasharray="2.1 .8"/>
<path d="M106.9 207.7l.6 .8-.9 .1z" fill="#231f20" stroke="#231f20" stroke-width=".34"/>
<circle cx="107" cy="208.5" r=".17" fill="#231f20"/>
<path d="M113.2 221.6h4.9" fill="none" stroke="#231f20" stroke-width=".2" stroke-dasharray="2.1 .8"/>
<g font-size="4.9" fill="#231f20">
<text x="15.8" y="9.9">CD4066B</text>
<text x="15.8" y="14.8">CMOS QUAD BILATERAL SWITCH</text>
</g>
<text font-size="3.9" fill="#231f20" x="77" y="30.2">TYPICAL CHARACTERISTICS</text>
<g font-size="3.5" fill="#231f20">
<text x="66.7" y="103.9">Figure 16. Input Leakage-Current Test Circuit</text>
<text x="57.3" y="247.6">Figure 17. Four-Channel PAM Multiplex System Diagram</text>
<text x="103.7" y="271">•</text>
</g>
<g font-size="2.8" fill="#231f20">
<text x="111.9" y="37.4">VDD</text>
<text x="90.6" y="47">Inputs</text>
<text x="66.2" y="57">VDD</text>
<text x="66.4" y="69.7">VSS</text>
<text x="113" y="88">VSS</text>
<text x="16.9" y="95.5">Measure inputs sequentially to both VDD and VSS. Connect all unused inputs to either VDD or VSS. Measure control inputs only.</text>
<text x="61.6" y="227.8">Allowable</text>
<text x="61.8" y="224.2">Maximum</text>
<text x="58.3" y="231.3">Signal Level</text>
<text x="15.9" y="270.8">10</text>
</g>
<g font-size="2.5" fill="#231f20">
<text x="15.8" y="22.7">SCHS051D – NOVEMBER 1998 – REVISED SEPTEMBER 2003</text>
<text x="79.4" y="62.9">I</text>
<text x="139.9" y="87.7">92CS-27555</text>
<text x="48.9" y="128.9">CD4018B</text>
<text x="134.3" y="127.2">CD4018B</text>
<text x="79.4" y="137.4">1/4 CD4066B</text>
<text x="160.3" y="160.1">CD4001B</text>
<text x="164.7" y="183.1">LPF</text>
<text x="171.1" y="181.8">Channel 1</text>
<text x="44" y="189.2">Channel 1</text>
<text x="44" y="193.6">Channel 2</text>
<text x="82.8" y="195.3">CD4066B</text>
<text x="164.7" y="196.3">LPF</text>
<text x="171.1" y="194.6">Channel 2</text>
<text x="44" y="198.4">Channel 3</text>
<text x="44" y="202.8">Channel 4</text>
<text x="117.4" y="201.7">1/4 CD4066B</text>
<text x="144.2" y="201.1">CD4066B</text>
<text x="164.7" y="208.5">LPF</text>
<text x="171.1" y="207.2">Channel 3</text>
<text x="164.7" y="221.1">LPF</text>
<text x="171.1" y="220">Channel 4</text>
<text x="175.5" y="240.4">92CM-30928</text>
</g>
<g font-size="2.1" fill="#231f20">
<text x="40.7" y="119.7">10</text>
<text x="46.3" y="119.7">2</text>
<text x="51.1" y="119.7">3</text>
<text x="55.8" y="119.7">7</text>
<text x="60.6" y="119.7">9</text>
<text x="65" y="119.7">12</text>
<text x="126.7" y="117.6">10</text>
<text x="131.8" y="117.6">2</text>
<text x="136.9" y="117.6">3</text>
<text x="142" y="117.6">7</text>
<text x="146.6" y="117.6">9</text>
<text x="150.9" y="117.6">12</text>
<text x="28.8" y="122.6">Clock</text>
<text x="35.6" y="124.2">14</text>
<text x="40.8" y="124.7">PE</text>
<text x="45.6" y="124.7">J1</text>
<text x="50.6" y="124.7">J2</text>
<text x="55.3" y="124.7">J3</text>
<text x="60" y="124.7">J4</text>
<text x="65" y="124.7">J5</text>
<text x="98.8" y="125.6">External</text>
<text x="113.9" y="120.5">Clock</text>
<text x="120.6" y="122.4">14</text>
<text x="126.5" y="123.2">PE</text>
<text x="131.4" y="123.2">J1</text>
<text x="136.3" y="123.2">J2</text>
<text x="141.4" y="123.2">J3</text>
<text x="146" y="123.2">J4</text>
<text x="150.9" y="123.2">J5</text>
<text x="28.5" y="127.3">Reset</text>
<text x="35.6" y="128.9">15</text>
<text x="86" y="129.1">13</text>
<text x="101.4" y="128.4">Reset</text>
<text x="120.6" y="126.8">15</text>
<text x="121.2" y="131.6">1</text>
<text x="126.5" y="131.4">Q1</text>
<text x="131.2" y="131.4">Q2</text>
<text x="36.2" y="133.7">1</text>
<text x="41" y="132.8">Q1</text>
<text x="45.6" y="132.8">Q2</text>
<text x="75.3" y="137.2">1</text>
<text x="97.2" y="137.6">2</text>
<text x="127.3" y="135.9">5</text>
<text x="131.8" y="135.9">4</text>
<text x="40.9" y="139.1">5</text>
<text x="46" y="139.1">4</text>
<text x="59.5" y="148.4">1</text>
<text x="146.4" y="146.5">13</text>
<text x="151.9" y="146.5">12</text>
<text x="157.8" y="146.5">9</text>
<text x="162.2" y="146.5">8</text>
<text x="167.4" y="146.5">6</text>
<text x="172.5" y="146.5">5</text>
<text x="176.9" y="146.5">2</text>
<text x="182.4" y="146.5">1</text>
<text x="59.5" y="152.8">2</text>
<text x="77.3" y="150.7">3</text>
<text x="119.9" y="151.9">7</text>
<text x="137.8" y="151.9">6</text>
<text x="29.4" y="157.7">3</text>
<text x="47.3" y="158">2</text>
<text x="59.5" y="157.9">5</text>
<text x="77.3" y="160.5">4</text>
<text x="119.5" y="160.9">9</text>
<text x="121.6" y="156.8">1/3 CD4049B</text>
<text x="136.5" y="160.9">10</text>
<text x="29.4" y="166.8">5</text>
<text x="31.6" y="162.5">1/3 CD4049B</text>
<text x="47.3" y="166.8">4</text>
<text x="59.5" y="162.7">6</text>
<text x="149.1" y="165.4">11</text>
<text x="158.7" y="165.3">10</text>
<text x="169.8" y="165.3">4</text>
<text x="179.7" y="165">3</text>
<text x="59.5" y="168.1">8</text>
<text x="59.5" y="173.2">9</text>
<text x="72.5" y="169.8" transform="rotate(-90 72.5 169.8)">CD4001B</text>
<text x="76.7" y="170.7">10</text>
<text x="58.9" y="177.6">12</text>
<text x="82.7" y="177.5">6</text>
<text x="87.8" y="177.3">5</text>
<text x="92" y="177.3">13</text>
<text x="143.8" y="176.3">12</text>
<text x="148.5" y="176.3">6</text>
<text x="153.6" y="176.3">5</text>
<text x="157.1" y="176.3">11</text>
<text x="179.2" y="175.4">Signal</text>
<text x="179.2" y="178.2">Outputs</text>
<text x="24.4" y="184.9">Signal</text>
<text x="58.9" y="182.6">13</text>
<text x="77" y="185.1">12</text>
<text x="77.1" y="180.2">11</text>
<text x="112.5" y="184.8">11</text>
<text x="131.1" y="184.8">12</text>
<text x="157.6" y="183.2">2</text>
<text x="24.4" y="187.7">Inputs</text>
<text x="77.6" y="190.9">1</text>
<text x="97" y="190.7">2</text>
<text x="116.4" y="189.6">1/6 CD4049B</text>
<text x="163.2" y="188">10 kΩ</text>
<text x="77.6" y="195.3">4</text>
<text x="97" y="195.3">3</text>
<text x="124" y="193.2">5</text>
<text x="140.2" y="196.8">4</text>
<text x="140.2" y="192">1</text>
<text x="157.6" y="196.1">3</text>
<text x="77.6" y="199.8">8</text>
<text x="97.1" y="199.8">9</text>
<text x="113" y="202.1">4</text>
<text x="134.8" y="202.5">3</text>
<text x="140.2" y="202.6">8</text>
<text x="163.2" y="200.6">10 kΩ</text>
<text x="26.7" y="209.3">Package Count</text>
<text x="77.1" y="204.3">11</text>
<text x="96.4" y="204.2">10</text>
<text x="139.7" y="207.6">11</text>
<text x="157.6" y="208.5">9</text>
<text x="30.9" y="212.1">2 - CD4001B</text>
<text x="30.9" y="214.9">1 - CD4049B</text>
<text x="93" y="211">10 kΩ</text>
<text x="163.2" y="212.8">10 kΩ</text>
<text x="30.9" y="217.7">3 - CD4066B</text>
<text x="30.9" y="220.5">2 - CD4018B</text>
<text x="120.2" y="221.2">VDD</text>
<text x="157" y="221.5">10</text>
<text x="76.8" y="222.5">Clock</text>
<text x="120.6" y="226.9">30% (VDD – VSS)</text>
<text x="163.2" y="225.4">10 kΩ</text>
<text x="86.1" y="232.3">Chan 1 Chan 2</text>
<text x="103.4" y="232.3">Chan 3 Chan 4</text>
<text x="120.6" y="229.6">VSS</text>
<text x="76.3" y="271">POST OFFICE BOX 655303</text>
<text x="105.9" y="271">DALLAS, TEXAS 75265</text>
</g>
</svg>
